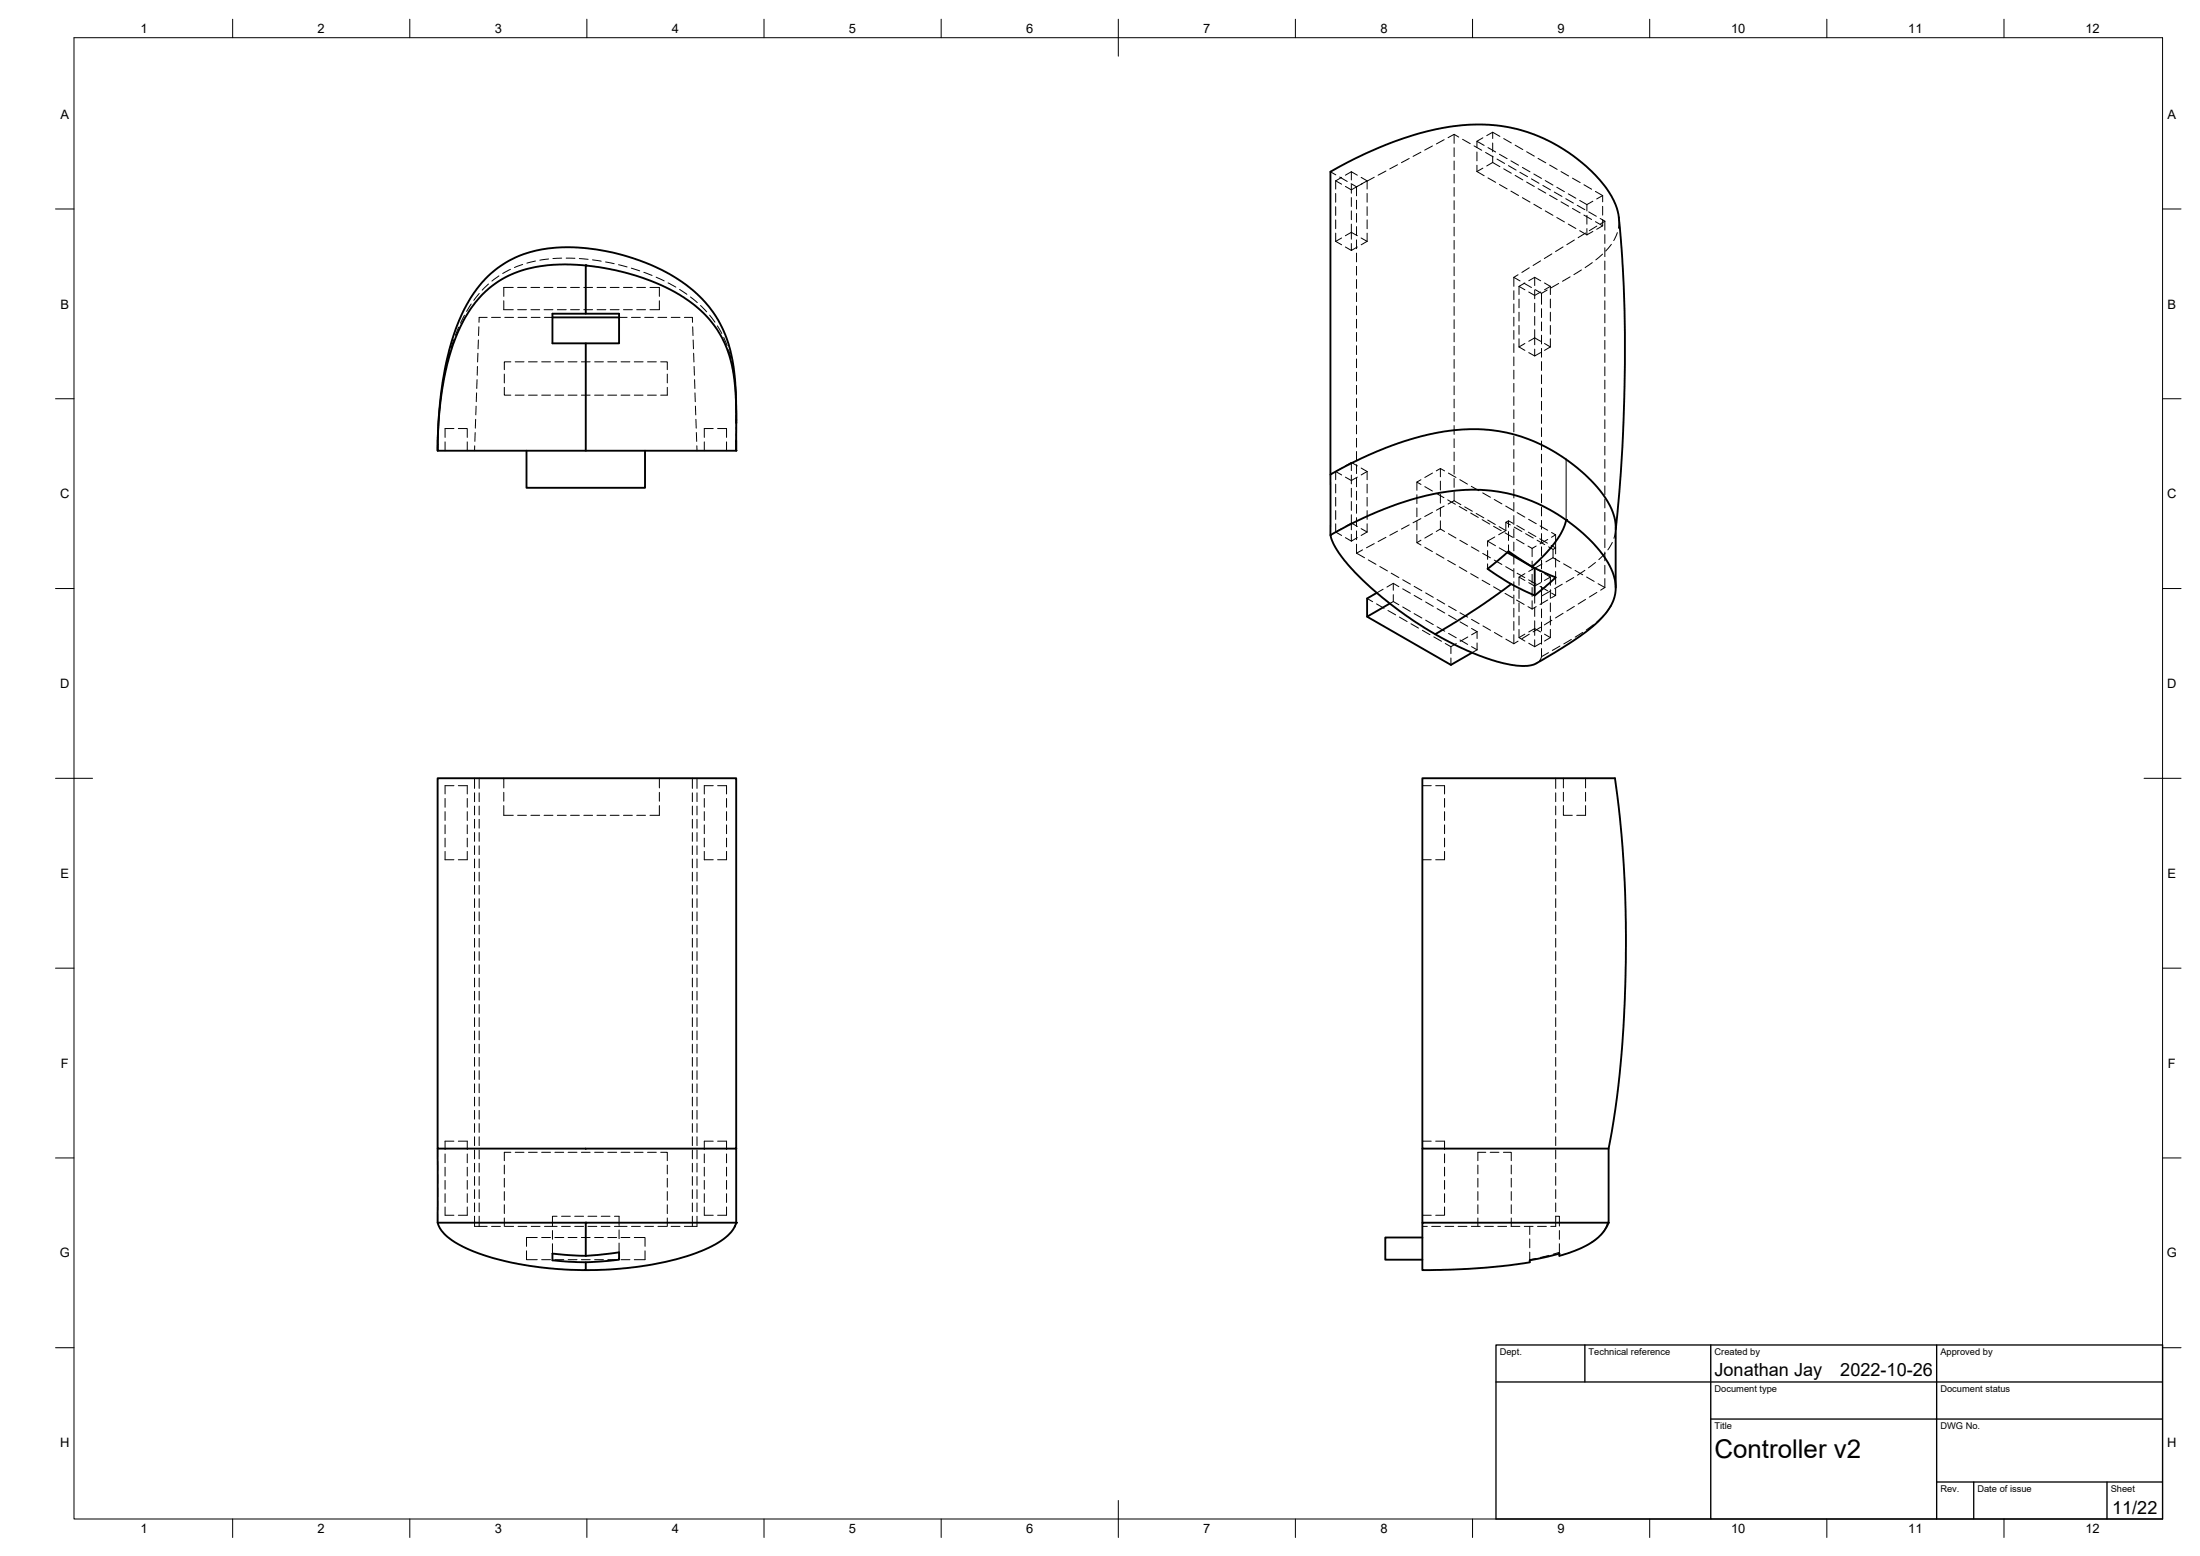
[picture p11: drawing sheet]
<svg xmlns="http://www.w3.org/2000/svg" width="594mm" height="420mm" viewBox="0 0 594 420" stroke-linecap="round" stroke-linejoin="round" font-family="sans-serif">
<!-- layer: Hidden -->
<g fill="none" stroke="#000" stroke-width=".27">
<path d="M386.8 39.4l-2.1 1.1M390 37.7l-2.1 1.2M392.7 36.3v2.4M392.7 39.9v2.4M392.7 36.3l1.2 .7M392.7 36.3l-1.7 .9M394.9 37.6l2.1 1.2M398 39.4l2.1 1.2M400.4 37.2l-1.6 .9M400.8 39.3l-2-1.2v1.8M401.5 36.6l1.6-.9v1.7M401.8 39.9l2.1 1.1"/>
<path d="M403.1 38.6v2.4M403.1 35.7l1.9 1.1M406.1 37.4l2 1.2M409.2 39.2l2 1.2M359.3 46.4l1.4 .8M360.7 48.8v2.3M360.7 52.2v2.4M360.7 55.8v2.4M360.7 59.4v2.4M360.7 48.8l1.6 .9M361.8 47.8l2 1.2M362.3 47.9l-1.6 .9"/>
<path d="M363.3 50.3l1.6 1 1.6-1M364.8 49.6l1.5 .8M364.9 46.4v2.2M364.9 49.8v2.4M364.9 53.4v2.4M364.9 56.9v2.4M364.9 46.4l1.6 .9M364.9 46.4l-1.6 .9M366.3 50.4v2.5M366.3 54.1v2.3M366.3 57.6v2.4M367.6 47.9l1.6 .9"/>
<path d="M367.9 49.6l-1.6 .8M369.2 48.8v2.3M369.2 52.2v2.4M369.2 55.8v2.4M369.2 59.4v2.4M369.2 48.8l-1.6 .9M371.1 47.9l-2.1 1.1M374.2 46.2l-2.1 1.1M377.4 44.5l-2.1 1.1M380.5 42.8l-2.1 1.1M383.7 41.1l-2.1 1.1M392.7 43.5v2.4"/>
<path d="M392.7 47.1v2.3M392.7 50.6v2.4M392.7 54.2v2.4M392.7 57.8v2.4M398.8 41v2.4M398.8 44.6v1.7M398.8 46.3l2 1.2M400.4 45.4l-1.6 .9M401.2 41.2l2 1.2M401.8 48l2.1 1.2M403.1 43.9l1.9 1.1M403.1 43.9l-1.6 .9"/>
<path d="M403.1 42.2v1.7M404.2 42.9l2.1 1.2M404.9 49.8l2.1 1.2M404.9 41.7l2.1 1.1M406.1 45.6l2 1.2M407.3 44.7l2.1 1.2M408 51.6l2.1 1.2M408 43.4l2.1 1.2M409.2 47.4l2 1.2M410.4 46.5l2.1 1.2M411.1 53.4l2.1 1.2M411.1 45.2l2.1 1.2"/>
<path d="M412.2 49.2l2.1 1.2M412.2 41l2.1 1.2M413.5 48.3l2.1 1.2M414.2 55.2l2.1 1.2M414.2 47l2.1 1.2M415.3 50.9l2.1 1.2M415.3 42.8l2.1 1.2M416.6 50.1l2.1 1.2M417.3 57l2.1 1.1M417.3 48.8l2.1 1.2M418.4 52.7l2.1 1.2M418.4 44.6l2.1 1.1"/>
<path d="M419.7 51.9l2.1 1.1M420.4 58.7l2 1.2M420.4 50.6l2 1.2M421.5 54.5l2.1 1.2M421.5 46.3l2.1 1.2M422.8 53.7l2.1 1.1M423.5 52.3l2 1.2M424.6 56.3l2.1 1.2M424.6 48.1l2.1 1.2M425.9 55.4l2.1 1.2M426.6 54.1l1.9 1.1M427.7 58.1l2.1 1.2"/>
<path d="M427.7 49.9l2.1 1.2M428.5 55.2v1.8M428.5 58.1v2.4M429 57.2l2.1 1.2M430.1 54.3l-1.6 .9M430.8 59.9l2 1.1M430.8 51.7l2 1.1M432.1 59l1.3 .7M432.8 52.8v1.7M432.8 55.7v2.4M432.8 59.3v1.7M432.8 52.8l-1.6 .9"/>
<path d="M433.4 59.7v2.4M433.4 59.7l-1.2 .7M437.1 58.7l-.1 2.9M129.4 79.2l-1.5 1.9M131.9 76.7l-1.7 1.7M134.7 74.5l-1.9 1.4M137.8 72.7l-2.1 1.2M138.6 77.6h-2.6v2.4M139.8 77.6h2.4M141.1 71.4l-2.2 .8M143.4 77.6h2.3M144.6 70.5l-2.3 .6"/>
<path d="M146.9 77.6h2.4M148.1 69.9l-2.3 .4M150.5 77.6h2.4M151.7 69.7l-2.4 .1M152.9 69.7h2.4M154.1 77.6h2.4M156.4 69.8l2.4 .2M157.6 77.6h2.4M158.2 71.7h.1M160 70.2l2.3 .3M161.2 77.6h2.4M163.5 70.7l2.4 .5"/>
<path d="M164.8 77.6h2.4M167 71.5l2.3 .6M168.4 77.6h2.4M170.5 72.4l2.2 .7M171.9 77.6h2.4M173.9 73.5l2.2 .9M175.5 77.6h2.6v2.4M177.2 74.8l2.1 1M180.4 76.4l2.1 1.1M183.5 78.1l2 1.4M360.7 62.9v2.3M360.7 65.2l1.6 .9"/>
<path d="M362.3 64.3l-1.6 .9M363.3 63.6l1.6-.9 1.6 .9M363.3 66.7l1.6 .9M364.9 65.8v1.8l1.6-.9M364.9 60.5v4.1M366.3 61.2v2.4M366.3 64.8v2.4M366.3 68.3v2.4M366.3 71.9v2.4M366.3 75.5v2.4M366.3 79.1v2.3M367.6 64.3l1.6 .9"/>
<path d="M369.2 62.9v2.3M369.2 65.2l-1.6 .9M392.7 61.3v2.4M392.7 64.9v2.4M392.7 68.5v2.4M392.7 72.1v2.3M392.7 75.6v2.4M392.7 79.2v2.4M408.8 74.9l1.7 1M408.8 74.9v2.4M408.8 78.5v2.4M409.9 74.2l-1.1 .7"/>
<path d="M410.2 77.3v2.2M410.2 77.3l1.6 1M411.5 76.5l2.1 1.1M411.8 76.4l-1.6 .9M412.8 78.8l1.6 1 1.6-1M413 72.3l-2 1.3M414.4 74.9v2.2M414.4 78.3v2.4M414.4 74.9l1.6 .9M414.4 74.9l-1.6 .9M414.6 78.2l1.7 1M416 70.4l-2 1.3"/>
<path d="M416.3 79.2v3M417.1 76.4l1.6 .9M417.8 78.3l-1.5 .9M418.7 77.3v2.2M418.7 77.3l-1.6 1M419.1 68.6l-2.1 1.2M420.9 76.5l-2.1 1.2M422.1 66.7l-2 1.2M423.5 60.5l2 1.2M424 74.8l-2.1 1.1M425.1 64.8l-2 1.3M426.6 62.3l1.9 1.1"/>
<path d="M427 72.9l-2 1.2M428.2 62.9l-2.1 1.3M428.5 61.7v1.7M430 70.9l-2 1.4M430.1 62.5l-1.6 .9M431.2 61l-2 1.3M432.8 68.6l-1.9 1.6M432.8 61l-1.6 .9M433.4 63.4v2.3M433.4 66.9v2.4M433.4 70.5v2.4M433.4 74.1v2.3"/>
<path d="M433.4 77.6v2.4M435.1 66l-1.5 1.8M436.7 62.8l-.9 2.2M120.6 98.6l-.5 2.3M121.5 95.1l-.6 2.3M122.6 91.7l-.8 2.2M123.8 88.3l-.8 2.3M125.4 85.1l-1 2.2M127.3 82.1l-1.3 2M128.9 99v2.3M129.1 95.4l-.1 2.3M129.2 91.8l-.1 2.4"/>
<path d="M129.3 88.2l-.1 2.4M131.6 85.7h-2.2l-.1 1.3M132.7 85.7h2.4M136 81.2v2.4h2.6M136.3 85.7h2.4M137.9 97.7h-1.7v2.1M139.1 97.7h2.4M139.8 83.6h2.4M139.9 85.7h2.4M142.7 97.7h2.4M143.4 83.6h2.3M143.4 85.7h2.4"/>
<path d="M146.3 97.7h2.4M146.9 83.6h2.4M147 85.7h2.2M149.8 97.7h2.4M150.5 83.6h2.4M153.4 97.7h2.4M154.1 83.6h2.4M157 97.7h2.4M157.6 83.6h2.4M160.6 97.7h2.3M161.2 83.6h2.4M164.1 97.7h2.4"/>
<path d="M164.8 83.6h2.4M167.2 85.7h2.1M167.7 97.7h2.4M168.4 83.6h2.4M170.5 85.7h2.4M171.3 97.7h2.4M171.9 83.6h2.4M174.1 85.7h2.4M174.9 97.7h2.3M177.7 85.7h2.3M178.1 81.2v2.4h-2.6M178.4 97.7h1.8v2.1"/>
<path d="M181.3 85.7h2.3M184.8 85.7h2.2v1.3M186.5 80.2l1.8 1.5M187 88.2l.1 2.4M187.2 91.8l.1 2.4M187.3 95.4l.1 2.3M187.4 99l.1 2.3M189.2 82.5l1.6 1.7M191.6 85.1l1.5 1.9M193.7 88l1.2 2M195.4 91.1l.9 2.2M196.7 94.4l.7 2.3"/>
<path d="M197.7 97.9l.4 2.3M366.3 82.6v2.4M366.3 86.2v2.4M366.3 89.8v2.4M366.3 93.3v2.4M366.3 96.9v2.4M392.7 82.8v2.4M392.7 86.3v2.4M392.7 89.9v2.4M392.7 93.5v2.4M392.7 97.1v2.3M408.8 82.1v2.4"/>
<path d="M408.8 85.7v2.4M408.8 89.2v2.4M408.8 92.8v2.4M408.8 96.4v2.4M408.8 99.9v2.4M410.2 80.8v2.3M410.2 84.3v2.4M410.2 87.9v2.4M410.2 91.5v2.2M410.2 93.7l1.6 .9M411.8 92.8l-1.6 .9M412.8 92.2l1.6-1 1.6 1"/>
<path d="M412.8 95.2l1.6 .9M414.4 94.3v1.8l1.6-.9M414.4 81.9v2.3M414.4 85.4v2.4M414.4 89v4.1M416.3 83.4v2.3M416.3 90.5v2.4M416.3 94.1v2.4M416.3 97.6v2.4M416.3 86.9v2.4M417.1 92.8l1.6 .9M418.7 80.8v2.3"/>
<path d="M418.7 84.3v2.4M418.7 87.9v2.4M418.7 91.5v2.2M418.7 93.7l-1.6 .9M433.4 81.2v2.4M433.4 84.8v2.4M433.4 88.3v2.4M433.4 91.9v2.4M433.4 95.5v2.4M433.4 99.1v2.4M118.2 119.8v1.9M118.3 116.2l-.1 2.4"/>
<path d="M118.5 112.7l-.1 2.4M118.8 109.1l-.2 2.4M119.3 105.6l-.3 2.3M119.9 102l-.4 2.4M120.2 119.3v2.4M122.6 115.7h-2.4v2.4M123.8 115.7h2.4v2.4M126.2 119.3v2.4M128.3 116.8l-.1 2.4M128.4 113.2v2.4M128.6 109.7l-.1 2.3M128.7 106.1l-.1 2.4"/>
<path d="M128.8 102.5l-.1 2.4M136.2 104.6v2.1h1.7M136.2 101v2.4M139.1 106.7h2.4M142.7 106.7h2.4M146.3 106.7h2.4M149.8 106.7h2.4M153.4 106.7h2.4M157 106.7h2.4M160.6 106.7h2.3M164.1 106.7h2.4M167.7 106.7h2.4"/>
<path d="M171.3 106.7h2.4M174.9 106.7h2.3M180.2 101v2.4M180.2 104.6v2.1h-1.8M187.6 102.5v2.4M187.7 106.1v2.4M187.8 109.7l.1 2.3M187.9 113.2l.1 2.4M188 116.8l.1 2.4M190.2 119.3v2.4M192.6 115.7h-2.4v2.4M193.8 115.7h2.4v2.4"/>
<path d="M196.2 119.3v2.4M198.2 101.4l.3 2.4M198.6 105l.1 2.4M198.8 108.5v2.4M198.8 112.1v1.9M198.8 117.2v1.7M198.8 119.3v2.4M198.8 118.9v2.8M198.8 114.3v1.7M198.8 115.4v2.4M198.8 113.3v.9M366.3 100.5v2.4"/>
<path d="M366.3 104.1v2.3M366.3 107.6v2.4M366.3 111.2v2.4M366.3 114.8v2.4M366.3 118.4v2.3M392.7 100.6v2.4M392.7 104.2v2.4M392.7 107.8v2.4M392.7 111.4v2.3M392.7 114.9v2.4M392.7 118.5v2.4M408.8 103.5v2.4"/>
<path d="M408.8 107.1v2.4M408.8 110.7v2.4M408.8 114.2v2.4M408.8 117.8v2.4M416.3 101.2v2.4M416.3 104.8v2.4M416.3 108.4v2.3M416.3 111.9v2.4M416.3 115.5v2.4M416.3 119.1v2.4M433.4 102.6v2.4M433.4 106.2v2.4"/>
<path d="M433.4 109.8v2.4M433.4 113.3v2.4M433.4 116.9v2.4M118.2 121.7h.1M118.2 120.9v-1.1v1.3M128.2 120.4l-.1 1.3M188.2 120.4v1.3M198.8 121.7h.1M360.7 130.7v2.4M360.7 134.3v2.4M360.7 137.9v2.4M360.7 127.3l1.6 .9"/>
<path d="M362.3 126.4l-1.6 .9v2.2M363.3 128.8l1.6 1 1.6-1M364.9 124.9l1.6 .9M364.9 139v2.2l1.6 1M364.9 124.9v2.2M364.9 128.3v2.4M364.9 131.8v2.4M364.9 135.4v2.4M364.9 124.9l-1.6 .9M366.3 121.9v2.4M366.3 125.5v2.4M366.3 129.1v2.3"/>
<path d="M366.3 132.7v2.3M366.3 136.2v2.4M366.3 139.8v2.4M367.6 126.4l1.6 .9M369.2 127.3v2.2M369.2 130.7v2.4M369.2 134.3v2.4M369.2 137.9v2.4M369.2 127.3l-1.6 .9M382.6 130.2v2.2M382.6 133.6v2.4M382.6 137.2v2.3"/>
<path d="M383.7 129.5l-1.1 .7 1.1 .6M384.7 131.4l2.1 1.2M386.8 138.3l-2.1 1.2M386.8 127.7l-2.1 1.2M387.8 127.1l1.2-.6 1.1 .6M387.8 133.2l2.1 1.2M389 126.5v2.2M389 129.9v2.4M389 133.5v2.4M389 137.1v2.3M390 136.7l-2.1 1.1M390.9 135l2.1 1.2"/>
<path d="M391.1 127.7l2.1 1.2M392.7 135.2l-1.7 .9M392.7 135.2l1.8 1.1M392.7 122.1v2.3M392.7 125.6v2.4M392.7 129.2v2.4M392.7 132.8v2.4M394 136.8l2.1 1.1M394.2 129.5l2.1 1.2M395.5 136.9l2.1 1.1M397.1 138.5l2.1 1.2M397.3 131.3l2.1 1.2"/>
<path d="M398.6 138.6l2.1 1.2M400.4 133.1l2.1 1.2M403.5 134.9l2.1 1.2M406.6 136.7l2 1.1M408.8 121.4v2.4M408.8 124.9v2.4M408.8 128.5v2.4M408.8 132.1v2.4M408.8 135.7v2.3M408.8 139.2v2.4M409.7 138.4l2.1 1.2M416.3 122.7v2.3"/>
<path d="M416.3 126.2v2.4M416.3 129.8v2.4M416.3 133.4v2.4M416.3 136.9v2.4M433.4 120.5v2.4M433.4 124.1v2.3M433.4 127.6v2.4M433.4 131.2v2.4M433.4 134.8v2.4M433.4 138.4v2.3M360.7 141.4v2.3M362.3 142.7l-1.6 1 1.6 .9"/>
<path d="M363.3 142.2l1.6-1v1.9M363.3 145.2l1.6 .9M364.9 144.3v1.8M366.3 149.4l2.2 1.2M366.3 143.4v2.3M366.3 146.9v2.5M366.5 145.2l-1.6 .9M367.6 142.7l1.6 1M367.9 148.5l-1.6 .9M369.2 141.4v2.3M369.2 143.7l-1.6 .9M369.5 151.2l2.1 1.2"/>
<path d="M371.1 146.8l-2.1 1.1M372.6 153l2 1.2M373.5 159.1l-1.7 1M374.2 145.1l-2.1 1.1M375.7 154.8l2 1.2M376.2 157.5l-1.7 1M376.2 157.5l1.5 .9M376.2 157.5v1.9M377.4 143.4l-2.1 1.1M378.8 156.5l2.1 1.2M378.8 159l2.1 1.2M380.5 141.7l-2.1 1.2"/>
<path d="M381.9 158.3l2 1.2M382.6 140.7v2.4M382.6 144.3v2.2M383.7 140l-2.1 1.2M383.7 145.9l-1.1 .6 1.1 .7M384.7 147.8l2.1 1.1M386.8 144.1l-2.1 1.2M387.8 143.5l1.2-.6 1.1 .6M387.8 149.5l2.1 1.2M389 140.6v2.3M390.9 151.3l2.1 1.2M391.1 144.1l2.1 1.2"/>
<path d="M394 153.1l2.1 1.2M394.2 145.9l2.1 1.2M397.1 154.9l2.1 1.2M397.3 147.7l2.1 1.1M400.2 156.7l2.1 1.2M400.2 140.3l2.1 1.2M400.4 149.4l2.1 1.2M401.7 146.1l2.1 1.3M401.7 146.1v1.4M401.7 148.7v2.3M401.7 152.3v1.3M401.7 140.4l2.1 1.2"/>
<path d="M403.3 158.5l2.1 1.1M403.3 142.1l2.1 1.2M403.5 151.2l2.1 1.2M403.6 145l-1.9 1.1M404.8 142.2l1.8 1.1M404.9 148l2.1 1.2M406.4 143.9l2.1 1.2M406.6 153l2 1.2M406.6 143.3l-1.9 1.1M406.6 141v2.3M407.4 140.6l-.8 .4 1.2 .7M407.4 143.6v2.3"/>
<path d="M407.4 147.1v1.8M408.6 141.3l-1.2-.7v1.8M408.8 142.8v2.4M408.8 146.4v2.4M408.8 150v2.3M408.8 153.5v2.4M408.8 157.1v2.4M408.9 142.3l2.1 1.2M409.5 145.7l2.1 1.2M409.6 141.9l2 1.2M409.7 154.8l2.1 1.2M410.2 159.2v2.4"/>
<path d="M410.2 155.8l1.6 .9M411.8 154.9l-1.6 .9v2.3M412 144.1l2 1.2M412.6 147.4l1.1 .7M412.7 143.7l2 1.2M412.8 156.6l2 1.2M412.8 140.2l2 1.2M412.8 157.3l1.6 1 1.6-1M413.7 148.1v2.2M413.7 151.5v2.4M413.7 155.1v2.4M413.7 158.6v2.4"/>
<path d="M414.4 153.4l1.6 .9M414.4 153.4v.1M414.4 153.4l-1.6 .9M414.8 147.4l-1.1 .7M415.1 145.9l2 1.2M415.8 145.5l2.1 1.2M415.9 158.3l2 1.3M415.9 142l2 1.2M416.3 140.5v2.4M416.3 144.1v2.4M416.3 147.7v2.4M416.3 151.2v2.4"/>
<path d="M416.3 154.8v2.4M416.3 158.4v2.4M416.4 152.3l-1.9 1.1M417.1 154.9l1.6 .9M417.9 145.7l-2 1.2M418.2 147.7l1.2 .7M418.7 155.8v2.3M418.7 159.2v2.4M418.7 155.8l-1.6 .9M418.8 159.5l-2.5 1.5v2.2M419 143.8l1.1 .6-1.1 .7M419.4 150.6l-2 1.1"/>
<path d="M419.4 150.6l1.8 1.1M420.1 149.6v-1.6l-.7 .4v2.2M420.1 144.4v3.6l-1.2-.7M420.1 150.7v2.4M420.1 154.3v3.5M420.1 158.9v1.9M421.9 157.8l-2.1 1.1M422.2 152.3l2.1 1.1M422.9 140.4h.1M425 155.9l-2.1 1.2M425.3 154l2.1 1.2M428 154l-2 1.3"/>
<path d="M428.4 155.8l2.1 1.2M430.8 151.9l-1.9 1.4M431.2 160l-2 1.2M431.5 157.6l1.9 1M433.4 158.6l-1.2 .8M433.4 141.9v2.4M433.4 145.5v2.4M433.4 149.1v2.3M433.4 152.7v2.3M433.4 156.2v2.4M433.4 149.4l-1.7 1.7M435.4 146.5l-1.2 2"/>
<path d="M436.3 143l-.5 2.4M436.3 142.9l-.1 .6M369.2 161.6l1.5 .9M371.7 163.1l2.1 1.2M374.8 164.8l2.1 1.2M376.2 160.6v1.8l1.5 .9M376.2 162.4l-.9 .6M377.9 166.6l2.1 1.2M378.8 163.9l2.1 1.2M381 168.4l2.1 1.2M381.9 160.8l2 1.2M381.9 165.7l2 1.2"/>
<path d="M384.1 170.2l2 1.2M385 160.1l2 1.2M385 162.6l2 1.1M385 167.5l2 1.2M387.2 172l2.1 1.2M388.1 161.9l2 1.2M388.1 164.3l2 1.2M388.1 169.2l2 1.2M390.3 173.8l1.5 .8v1.9M391.2 163.7l2 1.2M391.2 166.1l2 1.2M391.2 171l2 1.2"/>
<path d="M391.8 177.7v1.8M393.3 173.8l-1.5 .8M394.3 165.5l2 1.1M394.3 167.9l2 1.2M394.3 172.8l2 1.2M396.4 172l-2.1 1.2M397.4 167.2l2 1.2M397.4 169.7l1.5 .9M397.4 174.6l1.5 .9M398.9 170.6l-1.5 .8M398.9 170.6v1.8M398.9 173.6v1.9"/>
<path d="M398.9 175.5l-1.4 .7M400.5 169l2 1.2M403.5 170.8l2.1 1.2M406.4 160.2l2.1 1.2M406.6 172.6l2.2 1.2M408.8 160.7v2.4M408.8 164.3v2.3M408.8 167.8v2.4M408.8 171.4v2.4M409.5 162l2.1 1.2M409.9 173.1l-1.1 .7M410.2 162.8v2.4"/>
<path d="M410.2 166.4v2.4M410.2 169.9v2.3M411.8 171.2l-1.6 1 1.6 .9M412.6 163.8l1.1 .6M412.8 170.6l1.6-.9v1.9M412.8 173.7l1.6 .9M413 171.2l-2 1.3M413.7 162.2v2.2M414.4 167.6v2.1l1.6 .9M414.4 160.8v2.1M414.4 164.1v2.4M414.4 172.8v1.8"/>
<path d="M414.8 163.8l-1.1 .6M416 169.4l-2 1.2M416 173.7l-1.6 .9M416.3 177.3l-.6 1.2M416.3 164.4v2.4M416.3 168v2.4M416.3 171.6v2.3M416.3 175.1v2.2M417.1 171.2l1.6 1M417.9 162l-2 1.2M418.1 176.2l-1.8 1.1M418.7 162.8v2.4"/>
<path d="M418.7 166.4v2.4M418.7 169.9v2.3M418.7 172.2l-1.6 .9M419 160.1l1.1 .7-1.1 .6M419.1 167.5l-2.1 1.2M421.2 174.5l-2 1.1M422.1 165.6l-2 1.3M424.3 172.7l-2 1.2M425.1 163.7l-2 1.3M427.4 170.8l-2.1 1.2M428.2 161.9l-2.1 1.2M430.3 168.7l-2 1.4"/>
<path d="M432.9 166.3l-1.7 1.6M435 163.6l-1.3 1.8M120.2 215.6v2.4M120.2 219.2v2.4M122.6 212.2h-2.4v2.2M123.8 212.2h2.4v2.2M126.2 215.6v2.4M126.2 219.2v2.4M128.1 210.1v2.8M128.1 214.1v2.4M128.1 217.7v2.3M129.4 210.1v2.8"/>
<path d="M129.4 214.1v2.4M129.4 217.7v2.3M136 217.5v2.7h2.6M136 210.1v2.7M136 214v2.3M178.1 217.5v2.7h-2.6M178.1 210.1v2.7M178.1 214v2.3M187 210.1v2.8M187 214.1v2.4M187 217.7v2.3M188.2 210.1v2.8"/>
<path d="M188.2 214.1v2.4M188.2 217.7v2.3M190.2 215.6v2.4M190.2 219.2v2.4M192.6 212.2h-2.4v2.2M193.8 212.2h2.4v2.2M196.2 215.6v2.4M196.2 219.2v2.4M384.1 212.2h2.4M387.7 212.2h2.4v2.2M390.1 215.6v2.4M390.1 219.2v2.4"/>
<path d="M420.1 210.1v2.8M420.1 214.1v2.4M420.1 217.7v2.3M422.2 217.5v2.7h2.4M422.2 210.1v2.7M422.2 214v2.3M428.2 217.5v2.7h-2.4M428.2 210.1v2.7M428.2 214v2.3M120.2 222.7v2.4M120.2 226.3v2.4M120.2 229.9v2.3h2.4"/>
<path d="M126.2 222.7v2.4M126.2 226.3v2.4M126.2 229.9v2.3h-2.4M128.1 221.2v2.4M128.1 224.8v2.4M128.1 228.4v2.4M128.1 231.9v2.4M128.1 235.5v2.4M128.1 239.1v2.4M129.4 221.2v2.4M129.4 224.8v2.4M129.4 228.4v2.4"/>
<path d="M129.4 231.9v2.4M129.4 235.5v2.4M129.4 239.1v2.4M139.8 220.2h2.4M143.4 220.2h2.3M146.9 220.2h2.4M150.5 220.2h2.4M154.1 220.2h2.3M157.6 220.2h2.4M161.2 220.2h2.4M164.8 220.2h2.4M168.4 220.2h2.4"/>
<path d="M171.9 220.2h2.4M187 221.2v2.4M187 224.8v2.4M187 228.4v2.4M187 231.9v2.4M187 235.5v2.4M187 239.1v2.4M188.2 221.2v2.4M188.2 224.8v2.4M188.2 228.4v2.4M188.2 231.9v2.4M188.2 235.5v2.4"/>
<path d="M188.2 239.1v2.4M190.2 222.7v2.4M190.2 226.3v2.4M190.2 229.9v2.3h2.4M196.2 222.7v2.4M196.2 226.3v2.4M196.2 229.9v2.3h-2.4M384.1 232.2h2.4M390.1 229.9v2.3h-2.4M390.1 222.7v2.4M390.1 226.3v2.4M420.1 221.2v2.4"/>
<path d="M420.1 224.8v2.4M420.1 228.4v2.4M420.1 231.9v2.4M420.1 235.5v2.4M420.1 239.1v2.4M128.1 242.7v2.3M128.1 246.2v2.4M128.1 249.8v2.4M128.1 253.4v2.4M128.1 257v2.3M129.4 242.7v2.3M129.4 246.2v2.4"/>
<path d="M129.4 249.8v2.4M129.4 253.4v2.4M129.4 257v2.3M187 242.7v2.3M187 246.2v2.4M187 249.8v2.4M187 253.4v2.4M187 257v2.3M188.2 242.7v2.3M188.2 246.2v2.4M188.2 249.8v2.4M188.2 253.4v2.4"/>
<path d="M188.2 257v2.3M420.1 242.7v2.3M420.1 246.2v2.4M420.1 249.8v2.4M420.1 253.4v2.4M420.1 257v2.3M128.1 260.5v2.4M128.1 264.1v2.4M128.1 267.7v2.3M128.1 271.3v2.3M128.1 274.8v2.4M128.1 278.4v2.4"/>
<path d="M129.4 260.5v2.4M129.4 264.1v2.4M129.4 267.7v2.3M129.4 271.3v2.3M129.4 274.8v2.4M129.4 278.4v2.4M187 260.5v2.4M187 264.1v2.4M187 267.7v2.3M187 271.3v2.3M187 274.8v2.4M187 278.4v2.4"/>
<path d="M188.2 260.5v2.4M188.2 264.1v2.4M188.2 267.7v2.3M188.2 271.3v2.3M188.2 274.8v2.4M188.2 278.4v2.4M420.1 260.5v2.4M420.1 264.1v2.4M420.1 267.7v2.3M420.1 271.3v2.3M420.1 274.8v2.4M420.1 278.4v2.4"/>
<path d="M128.1 282v2.4M128.1 285.5v2.4M128.1 289.1v2.4M128.1 292.7v2.4M128.1 296.2v2.4M128.1 299.8v2.4M129.4 282v2.4M129.4 285.5v2.4M129.4 289.1v2.4M129.4 292.7v2.4M129.4 296.2v2.4M129.4 299.8v2.4"/>
<path d="M187 282v2.4M187 285.5v2.4M187 289.1v2.4M187 292.7v2.4M187 296.2v2.4M187 299.8v2.4M188.2 282v2.4M188.2 285.5v2.4M188.2 289.1v2.4M188.2 292.7v2.4M188.2 296.2v2.4M188.2 299.8v2.4"/>
<path d="M420.1 282v2.3M420.1 285.5v2.4M420.1 289.1v2.4M420.1 292.7v2.4M420.1 296.2v2.4M420.1 299.8v2.4M118.2 310.2v2.2M118.2 313.6v2.4M118.2 317.2v2.4M120.2 311.6v2.4M120.2 315.2v2.4M120.2 318.7v2.4"/>
<path d="M122.6 308.1h-2.4v2.3M123.8 308.1h2.4v2.3M126.2 311.6v2.4M126.2 315.2v2.4M126.2 318.7v2.4M128.1 303.4v2.4M128.1 307v2.4M128.1 310.5v2.4M128.1 314.1v2.4M128.1 317.7v2.4M129.4 303.4v2.4M129.4 307v2.4"/>
<path d="M129.4 310.5v2.4M129.4 314.1v2.4M129.4 317.7v2.4M136.2 314.6v2.4M136.2 318.2v2.3M137.9 311.2h-1.7v2.2M139.1 311.2h2.4M142.7 311.2h2.4M146.3 311.2h2.4M149.8 311.2h2.4M153.4 311.2h2.4M157 311.2h2.4"/>
<path d="M160.6 311.2h2.3M164.1 311.2h2.4M167.7 311.2h2.4M171.3 311.2h2.4M174.9 311.2h2.3M178.4 311.2h1.8v2.2M180.2 314.6v2.4M180.2 318.2v2.3M187 303.4v2.4M187 307v2.4M187 310.5v2.4M187 314.1v2.4"/>
<path d="M187 317.7v2.4M188.2 303.4v2.4M188.2 307v2.4M188.2 310.5v2.4M188.2 314.1v2.4M188.2 317.7v2.4M190.2 311.6v2.4M190.2 315.2v2.4M190.2 318.7v2.4M192.6 308.1h-2.4v2.3M193.8 308.1h2.4v2.3M196.2 311.6v2.4"/>
<path d="M196.2 315.2v2.4M196.2 318.7v2.4M384.1 308.1h2.4M387.7 308.1h2.4v2.3M390.1 311.6v2.4M390.1 315.2v2.4M390.1 318.7v2.4M399.1 314.6v2.4M399.1 318.2v2.3M401.2 311.2h-2.1v2.2M402.4 311.2h2.4M406 311.2h2.1v2.2"/>
<path d="M408.1 314.6v2.4M408.1 318.2v2.3M420.1 303.4v2.4M420.1 307v2.4M420.1 310.5v2.4M420.1 314.1v2.4M420.1 317.7v2.4M118.2 327.9v2.3M118.2 324.3v2.4M118.2 320.7v2.4M120.2 325.9v2.2h2.4M120.2 322.3v2.4"/>
<path d="M126.2 322.3v2.4M126.2 325.9v2.2h-2.4M128.1 328.4v2.8h3.5M128.1 321.2v2.4M128.1 324.8v2.4M129.4 321.2v2.4M129.4 324.8v2.4M129.4 328.4v2.8M132.7 331.2h2.4M136.2 321.8v2.3M136.2 325.3v2.4M136.2 328.9v2.3"/>
<path d="M136.3 331.2h2.4M139.9 331.2h2.4M142.2 337.8v2.3h2.9M143.4 331.2h2.4M145.1 334.2h-2.9v2.4M146.3 334.2h2.4M147 331.2h3.4M149.2 332.3v2.3M149.2 335.8v2.7M149.8 334.2h2.4M150.4 328.4h-1.2v2.7M151.6 331.2h2.4"/>
<path d="M151.6 328.4h2.4M153.4 334.2h2.4M155.2 331.2h2.4M155.2 328.4h2.4M157 334.2h2.4M158.2 330.2h.1M158.8 331.2h2.4M158.8 328.4h2.4M160.6 334.2h2.3M162.3 331.2h2.4M162.3 328.4h2.4M164.1 334.2h2.4"/>
<path d="M165.9 331.2h3.4M165.9 328.4h1.3v2.5M167.2 332.1v2.4M167.2 335.7v2.5M167.7 334.2h2.4M170.5 331.2h2.4M171.3 334.2h2.9v2.4M174.1 331.2h2.4M174.2 337.8v2.3h-2.9M177.7 331.2h2.3M180.2 321.8v2.3M180.2 325.3v2.4"/>
<path d="M180.2 328.9v2.3M181.2 331.2h2.4M187 321.2v2.4M187 324.8v2.4M187 328.4v2.8M188.2 328.4v2.8h-3.4M188.2 321.2v2.4M188.2 324.8v2.4M190.2 325.9v2.2h2.4M190.2 322.3v2.4M196.2 325.9v2.2h-2.4M196.2 322.3v2.4"/>
<path d="M198.8 330.2l-.4 1zM198.8 330.2h.1M384.1 331.2h1.3M384.1 328.1h2.4M386.6 331.2h2.4M390.1 325.9v2.2h-2.4M390.1 322.3v2.4M390.2 331.2h2.4M393.7 331.2h2.4M397.3 331.2h2.4M399.1 321.8v2.3M399.1 325.3v2.4"/>
<path d="M399.1 328.9v2.3M400.9 331.2h2.4M404.5 331.2h2.3M408.1 331.2h2.3M408.1 321.8v2.3M408.1 325.3v2.4M408.1 328.9v2.3M411.6 331.2h2.4M413.1 331.2v2.2M413.1 334.5v2.4M413.1 338.1v2.2M414.8 339.8l-1.7 .3"/>
<path d="M415.2 331.2h2.4M418.3 339l-2.3 .5M420.1 321.2v2.4M420.1 324.8v2.4M421.1 338.2l-1.7 .5M421.1 331.1v-2.7h-1v2.8h-1.3M421.1 332.3v2.3M421.1 335.8v2.7M431.6 334.1l-1.6 1.3M434.1 330.2l-.6 1.6-1.1 1.4M434.1 330.2h.1M146.3 340.1h2.4"/>
<path d="M149.8 340.1h2.4M153.4 340.1h2.4M157 340.1h2.4M160.6 340.1h2.3M164.1 340.1h2.4M167.7 340.1h2.4M384.1 343h.1"/>
</g>
<!-- layer: Visible -->
<g fill="none" stroke="#000" stroke-width=".51">
<path d="M158.2 71.7v13M158.2 71.7l-6.4-.3a29.6 29.6 0 0 0-21 7.6 40.2 40.2 0 0 0-10.3 20.4 89.7 89.7 0 0 0-2.2 22.3h39.9v-29M158.2 71.7h.1M158.2 71.7l6.6 1 6.4 1.6a42.4 42.4 0 0 1 20.9 12.6 32 32 0 0 1 6.5 19.4l.2 15.4h-40.6M149.2 84.7h18v8h-18zM149.2 85.7h18M198.8 118.9v2.8M198.8 113.3v.1M198.8 114.3l-.1-8.2-.6-6.7-1-5.4-1.6-4.4a34.5 34.5 0 0 0-18.2-17.4 52.8 52.8 0 0 0-32.2-4.6l-.4 .1a28.4 28.4 0 0 0-19.9 16.9 83.5 83.5 0 0 0-6.5 30.4l-.1 6.7M142.2 121.7v10h32v-10M359.3 128.1v16.4M407 149.2l7.4 4.3"/>
<path d="M413.7 153l-6.3-4.1-5.7 4.7a61.3 61.3 0 0 0 12.7 7.2l.1-7.4M413.7 153l6.4 2.9-5.7 4.9M422.9 140.4l-.9 2.6-1.9 3.2-2.5 3.1-3.9 3.7M422.9 140.4l-3.2-2.1-3.7-1.9-3.1-1.4-3.8-1.3-6.3-1.2-4.4-.3-3.6 .1-7.6 1.1-4.6 1.1-4.7 1.4-9.7 3.9-8.9 4.7 .9 2.6 2.3 3.6 3.2 3.7 3.3 3.2 4.1 3.6 4.7 3.7 4.5 3.1 5.3 3.3 11.3-7.1 9.2-6.5M422.9 140.4l4.2 3.3a25.9 25.9 0 0 1 9 13.1l.2 2.5-.6 2.9a22.3 22.3 0 0 1-8.4 9.1l-5.5 3.7-6.9 4.1a12.4 12.4 0 0 1-8.3 .1l-4-1.1-5.4-2-4.2-1.9-5.4-2.9M436.3 142.9l1-9.8 .8-12.4 .6-16.1 .1-14.5-.3-12.8-.6-10-.9-9.3-.8-2.9-1.1-2.1-1.5-2.5-2.8-3.2-2.5-2.4-5.7-4.3-3.5-2.1-3.4-1.6-6.3-2.1-4-.8-3.1-.3-3.6-.1-3.8 .2-6.3 .9a100.6 100.6 0 0 0-29.3 11.7v81.7l6.4-3.4 6-2.8 6-2.2 4.7-1.5 5.1-1.2 5.4-.9 4.1-.2 4.9 .2 5.1 .7 3.8 1.1 4.1 1.6 4.2 2.1 3.8 2.5 4.6 3.6 3.3 3.3 2.4 3a15.3 15.3 0 0 1 3.1 8.4v16.3M371.8 160.1l-2.6 1.5v4.9l22.6 13 5.7-3.3M375.3 163l-6.1 3.5M118.2 210.1h80.6v100.1h-80.6zM118.2 310.2v20M198.8 310.2v20M384.1 310.2v20"/>
<path d="M434.4 310.2h-50.3v-100.1h51.9a336.3 336.3 0 0 1 1.5 78.3l-1.3 10.9-1.8 10.9v20M149.2 338.5a52.1 52.1 0 0 0 18-.3v1.8a62.5 62.5 0 0 1-18 .3zM158.2 330.2v8.9M158.2 330.2h-39.4a.35 .35 0 0 0-.5 0 .35 .35 0 0 0 0 .5 13.4 13.4 0 0 0 7.4 6.3 81.5 81.5 0 0 0 32.5 5.9v-2.1M158.2 330.2h40.6M198.8 330.2l-.4 1a15.4 15.4 0 0 1-7.9 6.1 84.4 84.4 0 0 1-32.3 5.7M384.1 330.2h49.7a.28 .28 0 0 1 .4-.1 .28 .28 0 0 1 0 .4l-.9 1.8-.9 1-2.4 2.1-3.6 1.9-5.3 1.8v-.6l-8 1.8v.5l-7.5 1.1-9.1 .7-12.4 .4zM384.1 334.2h-10v5.9h10"/>
</g>
<g fill="#000">
<circle cx="158.2" cy="71.7" r=".25"/>
<circle cx="422.9" cy="140.4" r=".25"/>
<circle cx="158.2" cy="330.2" r=".25"/>
<circle cx="198.8" cy="330.2" r=".25"/>
<circle cx="434.1" cy="330.2" r=".25"/>
</g>
<!-- layer: Hidden Narrow -->
<path d="M422.9 140.4h.1" fill="none" stroke="#000" stroke-width=".27"/>
<!-- layer: Visible Narrow -->
<path d="M422.9 124.1v16.3" fill="none" stroke="#000" stroke-width=".27"/>
<!-- layer: BORDER -->
<g fill="none" stroke="#000" stroke-width=".27">
<path d="M20 10.2h564v400h-564zM62.8 5.2v5M110.7 5.2v5M158.5 5.2v5M206.3 5.2v5M254.1 5.2v5M302 5.2v10M349.8 5.2v5M397.6 5.2v5M445.5 5.2v5M493.3 5.2v5M541.1 5.2v5"/>
<path d="M15 56.4h5M584 56.4h5M15 107.7h5M584 107.7h5M15 158.9h5M584 158.9h5M15 210.2h10M579 210.2h10M15 261.4h5M584 261.4h5M15 312.7h5M584 312.7h5"/>
<path d="M15 363.9h5M584 363.9h5M62.8 410.2v5M110.7 410.2v5M158.5 410.2v5M206.3 410.2v5M254.1 410.2v5M302 405.2v10M349.8 410.2v5M397.6 410.2v5M445.5 410.2v5M493.3 410.2v5"/>
<path d="M541.1 410.2v5"/>
</g>
<!-- layer: TITLEBLOCK -->
<path d="M404 363.2h180v47h-180zM404 373.2h180M428 363.2v10M462 363.2v47M523 363.2v47M462 383.2h122M523 400.2h61M533 400.2v10M569 400.2v10" fill="none" stroke="#000" stroke-width=".36"/>
<text font-size="7" x="463" y="393.7">Controller v2</text>
<g font-size="4.9">
<text x="463" y="371.7">Jonathan Jay</text>
<text x="497" y="371.7">2022-10-26</text>
<text x="570.4" y="408.8">11/22</text>
</g>
<g font-size="3.5">
<text x="37.9" y="8.9">1</text>
<text x="85.8" y="8.9">2</text>
<text x="133.6" y="8.9">3</text>
<text x="181.4" y="8.9">4</text>
<text x="229.3" y="8.9">5</text>
<text x="277.1" y="8.9">6</text>
<text x="324.9" y="8.9">7</text>
<text x="372.7" y="8.9">8</text>
<text x="420.6" y="8.9">9</text>
<text x="467.4" y="8.9">10</text>
<text x="515.3" y="8.9">11</text>
<text x="563.1" y="8.9">12</text>
<text x="16.3" y="32">A</text>
<text x="585.3" y="32">A</text>
<text x="16.3" y="83.3">B</text>
<text x="585.3" y="83.3">B</text>
<text x="16.2" y="134.6">C</text>
<text x="585.2" y="134.6">C</text>
<text x="16.2" y="185.8">D</text>
<text x="585.2" y="185.8">D</text>
<text x="16.3" y="237">E</text>
<text x="585.3" y="237">E</text>
<text x="16.4" y="288.3">F</text>
<text x="585.4" y="288.3">F</text>
<text x="16.1" y="339.6">G</text>
<text x="585.1" y="339.6">G</text>
<text x="16.2" y="390.8">H</text>
<text x="585.2" y="390.8">H</text>
<text x="37.9" y="413.9">1</text>
<text x="85.8" y="413.9">2</text>
<text x="133.6" y="413.9">3</text>
<text x="181.4" y="413.9">4</text>
<text x="229.3" y="413.9">5</text>
<text x="277.1" y="413.9">6</text>
<text x="324.9" y="413.9">7</text>
<text x="372.7" y="413.9">8</text>
<text x="420.6" y="413.9">9</text>
<text x="467.4" y="413.9">10</text>
<text x="515.3" y="413.9">11</text>
<text x="563.1" y="413.9">12</text>
</g>
<g font-size="2.5">
<text x="405" y="366">Dept.</text>
<text x="429" y="366">Technical reference</text>
<text x="463" y="366">Created by</text>
<text x="524" y="366">Approved by</text>
<text x="463" y="376">Document type</text>
<text x="524" y="376">Document status</text>
<text x="463" y="386">Title</text>
<text x="524" y="386">DWG No.</text>
<text x="524" y="403">Rev.</text>
<text x="534" y="403">Date of issue</text>
<text x="570" y="403">Sheet</text>
</g>
</svg>
